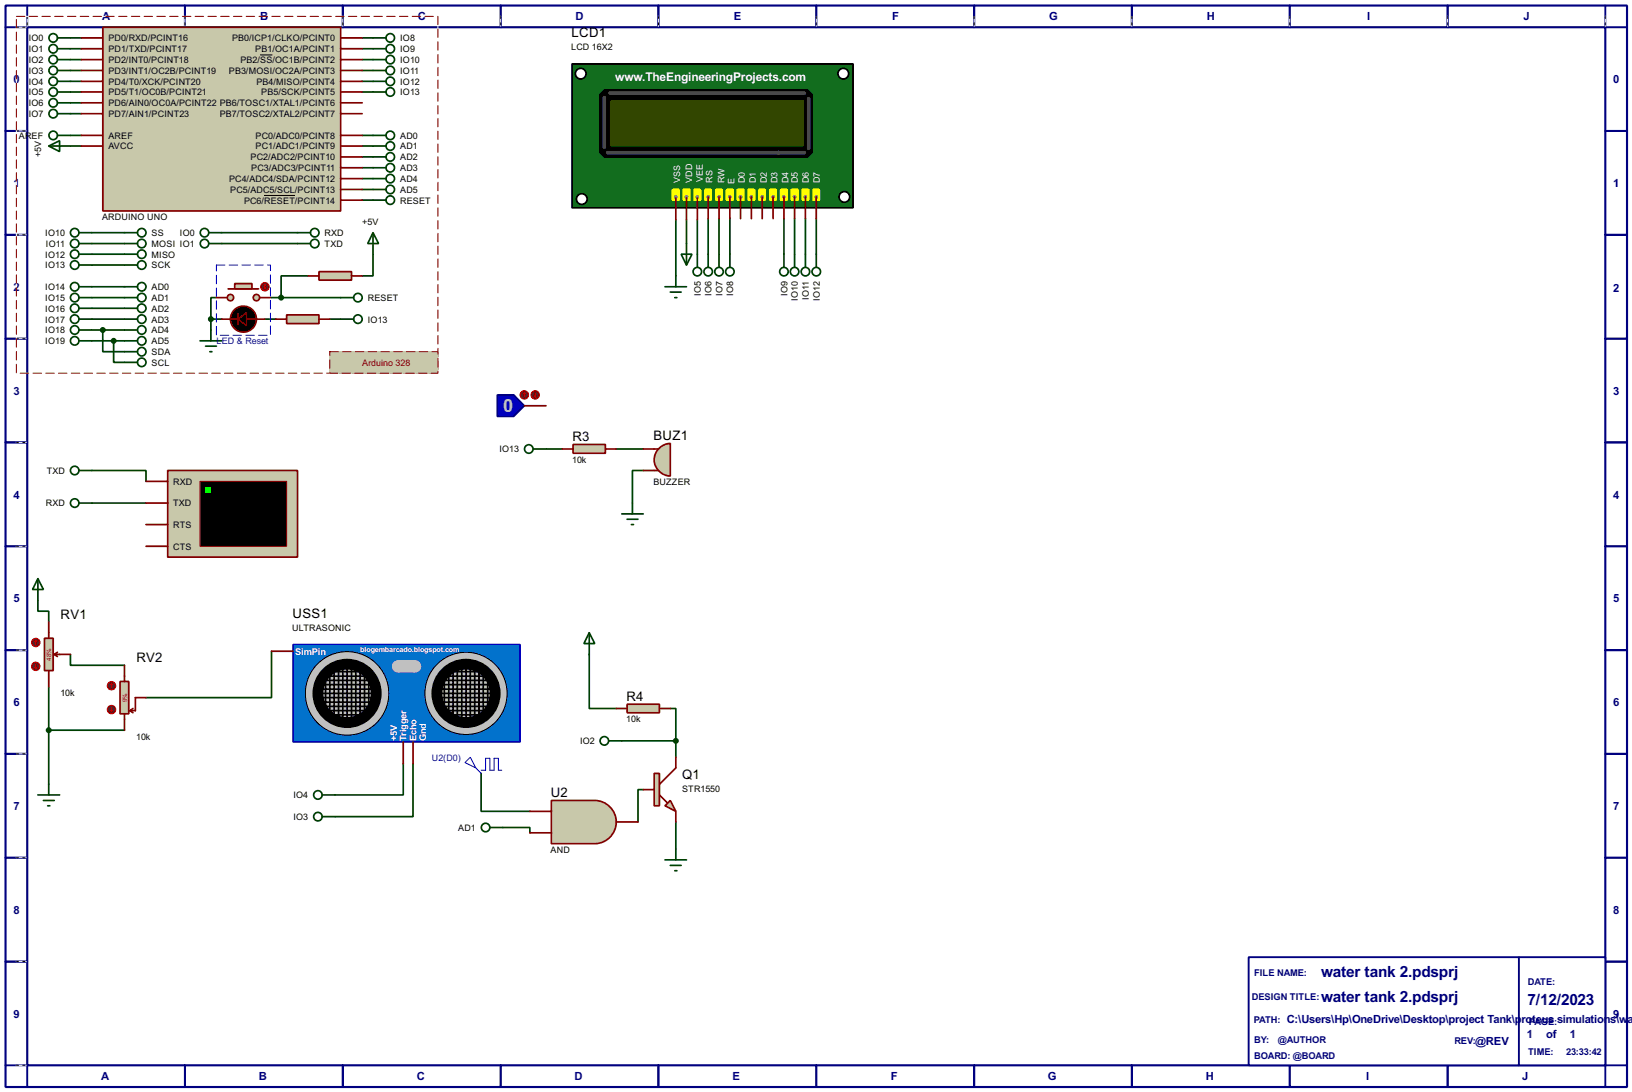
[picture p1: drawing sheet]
<svg xmlns="http://www.w3.org/2000/svg" width="383mm" height="256mm" viewBox="0 0 383 256" stroke-linecap="round" stroke-linejoin="round" font-family="sans-serif">
<path d="M1.3 1.3h381v254h-381zM6.4 6.4h370.8v243.8h-370.8z" fill="none" stroke="#000080" stroke-width=".5"/>
<g fill="none" stroke="#000080" stroke-width=".45">
<path d="M6.4 1.3v5.1h-5.1M43.5 1.3v5.1M80.6 1.3v5.1M117.7 1.3v5.1M154.7 1.3v5.1M191.8 1.3v5.1M228.9 1.3v5.1M266 1.3v5.1M303.1 1.3v5.1M340.2 1.3v5.1M377.2 1.3v5.1h5.1M1.3 30.8h5.1"/>
<path d="M377.2 30.8h5.1M1.3 55.2h5.1M377.2 55.2h5.1M1.3 79.6h5.1M377.2 79.6h5.1M1.3 103.9h5.1M377.2 103.9h5.1M1.3 128.3h5.1M377.2 128.3h5.1M1.3 152.7h5.1M377.2 152.7h5.1M1.3 177.1h5.1"/>
<path d="M377.2 177.1h5.1M1.3 201.5h5.1M377.2 201.5h5.1M1.3 225.9h5.1M377.2 225.9h5.1M1.3 250.2h5.1v5.1M43.5 250.2v5.1M80.6 250.2v5.1M117.7 250.2v5.1M154.7 250.2v5.1M191.8 250.2v5.1M228.9 250.2v5.1"/>
<path d="M266 250.2v5.1M303.1 250.2v5.1M340.2 250.2v5.1M382.3 250.2h-5.1v5.1"/>
</g>
<g fill="none" stroke="#fff" stroke-width=".23">
<path d="M3.9 6.4h2.3M6.4 3.9v2.3M43.5 3.9v2.3M80.6 3.9v2.3M117.7 3.9v2.3M154.7 3.9v2.3M191.8 3.9v2.3M228.9 3.9v2.3M266 3.9v2.3M303.1 3.9v2.3M340.2 3.9v2.3M377.2 3.9v2.3"/>
<path d="M3.9 30.8h2.3M3.9 55.2h2.3M3.9 79.6h2.3M3.9 103.9h2.3M3.9 128.3h2.3M3.9 152.7h2.3M3.9 177.1h2.3M3.9 201.5h2.3M3.9 225.9h2.3M3.9 250.2h2.3"/>
</g>
<g fill="none" stroke="#000" stroke-width=".23" stroke-dasharray=".5 1">
<path d="M3.9 6.4h2.3M6.4 3.9v2.3M43.5 3.9v2.3M80.6 3.9v2.3M117.7 3.9v2.3M154.7 3.9v2.3M191.8 3.9v2.3M228.9 3.9v2.3M266 3.9v2.3M303.1 3.9v2.3M340.2 3.9v2.3M377.2 3.9v2.3"/>
<path d="M3.9 30.8h2.3M3.9 55.2h2.3M3.9 79.6h2.3M3.9 103.9h2.3M3.9 128.3h2.3M3.9 152.7h2.3M3.9 177.1h2.3M3.9 201.5h2.3M3.9 225.9h2.3M3.9 250.2h2.3"/>
</g>
<path d="M293.4 224.8h83.8v25.4h-83.8z" fill="#fff" stroke="#000080" stroke-width=".45"/>
<path d="M356.9 224.8v25.4" fill="none" stroke="#000080" stroke-width=".45"/>
<g fill="none" stroke="#004000" stroke-width=".4">
<path d="M16.6 19.1h2.5M16.6 16.6h2.5M16.6 14h2.5M16.6 11.5h2.5M16.6 8.9h2.5M85.1 19.1h2.6M85.1 16.6h2.6M85.1 14h2.6M85.1 11.5h2.6M85.1 8.9h2.6M16.6 26.7h2.5M16.6 24.2h2.5"/>
<path d="M16.6 21.6h2.5M16.6 31.8h2.5M16.6 34.3h2.5M85.1 21.6h2.6M85.1 31.8h2.6M85.1 34.3h2.6M85.1 36.9h2.6M85.1 39.4h2.6M21.6 54.7h7.7M21.6 57.2h7.7M21.6 59.7h7.7M52.1 54.7h17.8"/>
<path d="M52.1 57.2h17.8M85.1 42h2.6M85.1 44.5h2.6M85.1 47h2.6M87.7 59.7v5.1h-2.6M158.8 51.6v13.2M161.3 51.6v5.6M163.9 51.6v8.1M166.4 51.4v8.3M169 51.4v8.3M171.5 51.4v8.3M184.2 51.4v8.3"/>
<path d="M186.7 51.4v8.3M189.3 51.4v8.3M191.8 51.4v8.3M21.6 75h7.7M21.6 62.3h7.7M21.6 67.4h7.7M21.6 69.9h7.7M21.6 72.4h7.7M21.6 77.5h7.7M24.2 77.5v5.1h5.1M49.6 75h2.5M49.6 75v2.5"/>
<path d="M50.9 69.9h-1.3v5.1M62.3 75h2.5M63.6 69.9h16.5M72.4 64.8h-6.3v5.1M77.5 75h2.6M21.6 80.1h7.7M26.7 80.1v5h2.6M21.6 110.5h12.7v2.6M21.6 118.2h12.7M128.3 105.5h3.8M144.8 105.5h6.4M151.2 110.5h-2.6v7.7"/>
<path d="M8.9 141v2.6h2.6v2.5M16.6 153.7v2.6h12.7M63.8 153v10.9h-29.5M138.5 153.7v12.7h6.3M11.5 161.3v22.9M11.5 171.5h17.8M94.8 179.4v7.3h-16M97.1 179.4v12.4h-18.3M146.1 174h12.7M157.5 166.4h1.3v7.6M158.8 174v3.9M113.1 181.7v8.9h11.4"/>
<path d="M118.2 194.4h6.3v1.2M151.2 185.5h-1.3v7.6M158.8 193.1v6.3"/>
</g>
<path d="M24.2 6.4h55.9v43.2h-55.9z" fill="#c8c8aa" stroke="#800000" stroke-width=".4"/>
<g fill="none" stroke="#800000" stroke-width=".4">
<path d="M19.1 8.9h5.1M19.1 11.5h5.1M19.1 16.6h5.1M19.1 14h5.1M19.1 19.1h5.1M80.1 8.9h5M80.1 11.5h5M80.1 16.6h5M80.1 14h5M80.1 19.1h5M19.1 24.2h5.1M19.1 21.6h5.1"/>
<path d="M19.1 26.7h5.1M19.1 34.3h5.1M19.1 31.8h5.1M80.1 24.2h5M80.1 21.6h5M80.1 26.7h5M80.1 39.4h5M80.1 36.9h5M80.1 34.3h5M80.1 31.8h5M80.1 47h5M80.1 44.5h5"/>
<path d="M80.1 42h5"/>
</g>
<path d="M61.1 12.9h2.9M62.1 45.9h7.2" fill="none" stroke="#000" stroke-width=".23"/>
<g fill="none" stroke="#004000" stroke-width=".4">
<path d="M13.5 19.1h3.1M13.5 16.6h3.1M13.5 14h3.1M13.5 11.5h3.1M13.5 8.9h3.1M87.7 19.1h3M87.7 16.6h3M87.7 14h3M87.7 11.5h3M87.7 8.9h3M11.5 34.3l2.5-1.2v2.5zM11.5 34.3h5.1"/>
<path d="M13.5 26.7h3.1M13.5 24.2h3.1M13.5 21.6h3.1M13.5 31.8h3.1M87.7 21.6h3M87.7 31.8h3M87.7 34.3h3M87.7 36.9h3M87.7 39.4h3M29.3 54.7h3M29.3 57.2h3M29.3 59.7h3"/>
<path d="M87.7 42h3M87.7 44.5h3M87.7 47h3M29.3 62.3h3"/>
<circle cx="12.5" cy="11.5" r="1"/>
<circle cx="12.5" cy="8.9" r="1"/>
<circle cx="12.5" cy="19.1" r="1"/>
<circle cx="12.5" cy="14" r="1"/>
<circle cx="12.5" cy="16.6" r="1"/>
<circle cx="91.7" cy="8.9" r="1"/>
<circle cx="91.7" cy="11.5" r="1"/>
<circle cx="91.7" cy="16.6" r="1"/>
<circle cx="91.7" cy="14" r="1"/>
<circle cx="91.7" cy="19.1" r="1"/>
<circle cx="12.5" cy="31.8" r="1"/>
<circle cx="12.5" cy="26.7" r="1"/>
<circle cx="12.5" cy="21.6" r="1"/>
<circle cx="12.5" cy="24.2" r="1"/>
<circle cx="91.7" cy="36.9" r="1"/>
<circle cx="91.7" cy="31.8" r="1"/>
<circle cx="91.7" cy="34.3" r="1"/>
<circle cx="91.7" cy="39.4" r="1"/>
<circle cx="91.7" cy="21.6" r="1"/>
<circle cx="33.3" cy="57.2" r="1"/>
<circle cx="33.3" cy="59.7" r="1"/>
<circle cx="33.3" cy="54.7" r="1"/>
<circle cx="91.7" cy="44.5" r="1"/>
<circle cx="91.7" cy="47" r="1"/>
<circle cx="91.7" cy="42" r="1"/>
<circle cx="33.3" cy="62.3" r="1"/>
</g>
<path d="M75 63.8h7.6v2h-7.6z" fill="#c8c8aa" stroke="#800000" stroke-width=".4"/>
<path d="M52.1 75h3.8M55.9 73.7v2.6M58 75h4.3M72.4 64.8h2.6M82.6 64.8h2.5" fill="none" stroke="#800000" stroke-width=".4"/>
<path d="M87.7 54.7l1.3 2.5h-2.6zM87.7 54.7v5" fill="none" stroke="#004000" stroke-width=".4"/>
<g fill="#000" stroke="#800000" stroke-width=".4">
<path d="M55.9 75l2.1-1.5v3z"/>
<circle cx="57.2" cy="75" r="3.1"/>
</g>
<path d="M67.4 74h7.6v2h-7.6z" fill="#c8c8aa" stroke="#800000" stroke-width=".4"/>
<path d="M64.8 75h2.6M75 75h2.5" fill="none" stroke="#800000" stroke-width=".4"/>
<g fill="none" stroke="#004000" stroke-width=".4">
<path d="M69.9 54.7h3.1M69.9 57.2h3.1M49.6 77.5v2.6M47 80.1h5.1M48.3 81.3h2.6M49.3 82.6h.5"/>
<circle cx="73.9" cy="57.2" r="1"/>
<circle cx="73.9" cy="54.7" r="1"/>
</g>
<path d="M50.9 62.3h12.7v16.5h-12.7z" fill="none" stroke="#fff" stroke-width=".23"/>
<path d="M50.9 62.3h12.7v16.5h-12.7z" fill="none" stroke="#0000c0" stroke-width=".23" stroke-dasharray="2 1"/>
<g fill="#c8c8aa" stroke="#800000" stroke-width=".4">
<circle cx="60.2" cy="69.9" r=".75"/>
<circle cx="54.1" cy="69.9" r=".75"/>
</g>
<path d="M53.6 67.9h7.2" fill="none" stroke="#800000" stroke-width=".4"/>
<path d="M55.2 66.6h4v1.3h-4z" fill="#c8c8aa" stroke="#800000" stroke-width=".4"/>
<path d="M50.9 69.9h2.5M61 69.9h2.6" fill="none" stroke="#800000" stroke-width=".4"/>
<circle cx="62.2" cy="67.4" r="1" fill="#400000" stroke="#f00" stroke-width=".23"/>
<path d="M62 67.6l.3 .3M62.3 66.9v1M62.3 66.9l-.3 .2M62.3 66.9l.2 .2M62.5 67.6l-.2 .3" fill="none" stroke="#f00" stroke-width=".23"/>
<g fill="none" stroke="#004000" stroke-width=".4">
<path d="M18.6 54.7h3M18.6 57.2h3M18.6 59.7h3M49.1 54.7h3M49.1 57.2h3M18.6 62.3h3M18.6 75h3M18.6 67.4h3M18.6 69.9h3M18.6 72.4h3M18.6 77.5h3M29.3 75h3"/>
<path d="M29.3 67.4h3M29.3 69.9h3M29.3 72.4h3M29.3 77.5h3M80.1 75h3M80.1 69.9h3M18.6 80.1h3M29.3 80.1h3"/>
<circle cx="17.5" cy="57.2" r="1"/>
<circle cx="17.5" cy="54.7" r="1"/>
<circle cx="17.5" cy="59.7" r="1"/>
<circle cx="48" cy="57.2" r="1"/>
<circle cx="48" cy="54.7" r="1"/>
<circle cx="17.5" cy="72.4" r="1"/>
<circle cx="17.5" cy="67.4" r="1"/>
<circle cx="17.5" cy="75" r="1"/>
<circle cx="17.5" cy="69.9" r="1"/>
<circle cx="17.5" cy="62.3" r="1"/>
<circle cx="17.5" cy="77.5" r="1"/>
<circle cx="33.3" cy="72.4" r="1"/>
<circle cx="33.3" cy="69.9" r="1"/>
<circle cx="33.3" cy="67.4" r="1"/>
<circle cx="33.3" cy="75" r="1"/>
<circle cx="33.3" cy="77.5" r="1"/>
<circle cx="84.1" cy="69.9" r="1"/>
<circle cx="84.1" cy="75" r="1"/>
<circle cx="17.5" cy="80.1" r="1"/>
<circle cx="33.3" cy="80.1" r="1"/>
</g>
<g fill="#004000" stroke="#004000" stroke-width=".4">
<circle cx="66" cy="69.9" r=".5"/>
<circle cx="49.5" cy="75" r=".5"/>
</g>
<path d="M3.9 3.9h99v83.8h-99z" fill="none" stroke="#fff" stroke-width=".23"/>
<path d="M3.9 3.9h99v83.8h-99z" fill="none" stroke="#800000" stroke-width=".23" stroke-dasharray="2 1"/>
<g fill="#c8c8aa">
<path d="M77.5 82.6h25.4v5.1h-25.4z" fill-rule="evenodd"/>
<path d="M77.5 82.6h25.4v5.1h-25.4z" fill-rule="evenodd"/>
</g>
<path d="M77.5 82.6h25.4v5.1h-25.4z" fill="none" stroke="#c8c8aa" stroke-width=".23"/>
<path d="M77.5 82.6h25.4v5.1h-25.4z" fill="none" stroke="#800000" stroke-width=".23" stroke-dasharray="2 1"/>
<g fill="none" stroke="#004000" stroke-width=".4">
<path d="M29.3 82.6h3M29.3 85.1h3"/>
<circle cx="33.3" cy="85.1" r="1"/>
<circle cx="33.3" cy="82.6" r="1"/>
</g>
<g fill="#004000" stroke="#004000" stroke-width=".4">
<circle cx="24.1" cy="77.5" r=".5"/>
<circle cx="26.7" cy="80.1" r=".5"/>
</g>
<path d="M68.9 151.4h53.3v22.9h-53.3z" fill="#0272cc" stroke="#0000c0" stroke-width=".4"/>
<g fill="#c0c0c0" stroke="#000" stroke-width=".23">
<circle cx="109.5" cy="162.9" r="9.7"/>
<circle cx="81.5" cy="162.9" r="9.8"/>
</g>
<g fill="#c0c0c0" stroke="#000" stroke-width="2.6">
<circle cx="109.5" cy="162.9" r="6.9"/>
<circle cx="81.5" cy="162.9" r="6.9"/>
</g>
<g fill="none" stroke="#000" stroke-width=".4">
<path d="M75.5 159.8h11.7M75.5 158.8h10.9M76.5 159.6v6.6M76.8 157.8h8.6M77.5 158v9.4M78.5 157.8v10.4M79.6 157v11.7M80.6 157v12M81.6 157v12.5M82.6 157v12.5M83.6 156.5v12.7M84.6 157.5v11.7"/>
<path d="M85.7 158.8v9.7M86.7 159.8v6.6M103.7 159.8h11.4M103.7 158.8h10.4M104.4 159.6v5.8M105.2 157.8h8.1M105.5 158v9.4M106.5 157.5v10.7M107.5 156.8v11.9M108.5 156.8v12.2M109.5 156.8v12.2M110.5 156.8v12.2"/>
<path d="M111.6 157v11.7M112.6 157.5v10.7M113.6 158.8v8.6M114.6 159.3v7.1M74.5 163.9h12.9M75 161.9h12.7M75 160.8h12.4M75 164.9h12.2M75.2 162.9h12.2M75.5 165.9h11.4M75.7 166.9h11M75.7 167.9h10.5"/>
<path d="M102.9 160.8h12.2M103.4 162.9h12.7M103.4 161.9h12.5M103.4 163.9h12.5M103.7 164.9h11.7M104.2 165.9h11.4M104.7 166.9h9.7M105.5 167.9h7.6"/>
</g>
<g fill="#c0c0c0" stroke="#c0c0c0" stroke-width=".4">
<circle cx="93.5" cy="156.5" r="1.25"/>
<circle cx="97.5" cy="156.5" r="1.25"/>
</g>
<path d="M93.5 155.2h4.1v2.6h-4.1z" fill="#c0c0c0" stroke="#c0c0c0" stroke-width=".4"/>
<path d="M63.8 153h5.1M94.8 174.3v5.1M97.1 174.3v5.1" fill="none" stroke="#800000" stroke-width=".4"/>
<path d="M10.5 149.9h2v7.6h-2z" fill="#c8c8aa" stroke="#800000" stroke-width=".4"/>
<path d="M11.5 146.1v3.8M11.5 157.5v3.8M12.8 153.7l.7 .5M12.8 153.7h3.8M13.5 153.2l-.7 .5" fill="none" stroke="#800000" stroke-width=".4"/>
<circle cx="8.4" cy="150.9" r="1" fill="#400000" stroke="#f00" stroke-width=".23"/>
<path d="M8.4 150.4l-.2 .3M8.4 150.4l.3 .3M8.4 150.4v1" fill="none" stroke="#f00" stroke-width=".23"/>
<circle cx="8.4" cy="156.5" r="1" fill="#400000" stroke="#f00" stroke-width=".23"/>
<path d="M8.2 156.8l.2 .2M8.4 156v1M8.7 156.8l-.3 .2" fill="none" stroke="#f00" stroke-width=".23"/>
<g fill="none" stroke="#004000" stroke-width=".4">
<path d="M8.9 135.9l1.3 2.6h-2.5zM8.9 135.9v5.1M8.9 186.7h5.1M10.2 188h2.6M11.2 189.3h.5M11.5 184.2v2.5M75.7 186.7h3.1M75.7 191.8h3.1"/>
<circle cx="74.7" cy="191.8" r="1"/>
<circle cx="74.7" cy="186.7" r="1"/>
</g>
<path d="M39.4 110.5h30.5v20.4h-30.5z" fill="#c8c8aa" stroke="#800000" stroke-width=".4"/>
<path d="M47 113.1h20.4v15.2h-20.4z" fill="#000" stroke="#800000" stroke-width=".25"/>
<path d="M48.3 114.4h1.3v1.2h-1.3z" fill="#0f0"/>
<path d="M34.3 113.1h5.1M34.3 118.2h5.1M34.3 123.2h5.1M34.3 128.3h5.1" fill="none" stroke="#800000" stroke-width=".4"/>
<g fill="none" stroke="#004000" stroke-width=".4">
<path d="M18.6 110.5h3M18.6 118.2h3"/>
<circle cx="17.5" cy="118.2" r="1"/>
<circle cx="17.5" cy="110.5" r="1"/>
</g>
<path d="M134.4 15h66.1v33.8h-66.1z" fill="#126d1e" stroke="#000" stroke-width=".4"/>
<path d="M158 44.5h1.6v2.5h-1.6z" fill-rule="evenodd" fill="#ff0" stroke="#ff0" stroke-width=".4"/>
<circle cx="158.8" cy="46.3" r=".25" fill="#494949" stroke="#808080" stroke-width=".4"/>
<path d="M160.6 44.5h1.5v2.5h-1.5z" fill-rule="evenodd" fill="#ff0" stroke="#ff0" stroke-width=".4"/>
<circle cx="161.3" cy="46.3" r=".25" fill="#494949" stroke="#808080" stroke-width=".4"/>
<path d="M163.1 44.5h1.5v2.5h-1.5z" fill-rule="evenodd" fill="#ff0" stroke="#ff0" stroke-width=".4"/>
<circle cx="163.9" cy="46.3" r=".25" fill="#494949" stroke="#808080" stroke-width=".4"/>
<path d="M165.7 44.5h1.5v2.5h-1.5z" fill-rule="evenodd" fill="#ff0" stroke="#ff0" stroke-width=".4"/>
<circle cx="166.4" cy="46.3" r=".25" fill="#494949" stroke="#808080" stroke-width=".4"/>
<path d="M168.2 44.5h1.5v2.5h-1.5z" fill-rule="evenodd" fill="#ff0" stroke="#ff0" stroke-width=".4"/>
<circle cx="169" cy="46.3" r=".25" fill="#494949" stroke="#808080" stroke-width=".4"/>
<path d="M170.7 44.5h1.6v2.5h-1.6z" fill-rule="evenodd" fill="#ff0" stroke="#ff0" stroke-width=".4"/>
<circle cx="171.5" cy="46.3" r=".25" fill="#494949" stroke="#808080" stroke-width=".4"/>
<path d="M173.3 44.5h1.5v2.5h-1.5z" fill-rule="evenodd" fill="#ff0" stroke="#ff0" stroke-width=".4"/>
<circle cx="174" cy="46.3" r=".25" fill="#494949" stroke="#808080" stroke-width=".4"/>
<path d="M175.8 44.5h1.5v2.5h-1.5z" fill-rule="evenodd" fill="#ff0" stroke="#ff0" stroke-width=".4"/>
<circle cx="176.6" cy="46.3" r=".25" fill="#494949" stroke="#808080" stroke-width=".4"/>
<path d="M178.4 44.5h1.5v2.5h-1.5z" fill-rule="evenodd" fill="#ff0" stroke="#ff0" stroke-width=".4"/>
<circle cx="179.1" cy="46.3" r=".25" fill="#494949" stroke="#808080" stroke-width=".4"/>
<path d="M180.9 44.5h1.5v2.5h-1.5z" fill-rule="evenodd" fill="#ff0" stroke="#ff0" stroke-width=".4"/>
<circle cx="181.7" cy="46.3" r=".25" fill="#494949" stroke="#808080" stroke-width=".4"/>
<path d="M183.4 44.5h1.6v2.5h-1.6z" fill-rule="evenodd" fill="#ff0" stroke="#ff0" stroke-width=".4"/>
<circle cx="184.2" cy="46.3" r=".25" fill="#494949" stroke="#808080" stroke-width=".4"/>
<path d="M186 44.5h1.5v2.5h-1.5z" fill-rule="evenodd" fill="#ff0" stroke="#ff0" stroke-width=".4"/>
<circle cx="186.7" cy="46.3" r=".25" fill="#494949" stroke="#808080" stroke-width=".4"/>
<path d="M188.5 44.5h1.5v2.5h-1.5z" fill-rule="evenodd" fill="#ff0" stroke="#ff0" stroke-width=".4"/>
<circle cx="189.3" cy="46.3" r=".25" fill="#494949" stroke="#808080" stroke-width=".4"/>
<path d="M191.1 44.5h1.5v2.5h-1.5z" fill-rule="evenodd" fill="#ff0" stroke="#ff0" stroke-width=".4"/>
<circle cx="191.8" cy="46.3" r=".25" fill="#494949" stroke="#808080" stroke-width=".4"/>
<g fill="#fff" stroke="#000" stroke-width=".4">
<circle cx="136.4" cy="17.3" r="1.25"/>
<circle cx="198.1" cy="17.3" r="1.25"/>
<circle cx="198.4" cy="46.3" r="1.25"/>
<circle cx="136.7" cy="46.8" r="1.25"/>
</g>
<g fill="#000" stroke="#000" stroke-width=".4">
<circle cx="168.9" cy="30.5" r="3.8"/>
<circle cx="185.4" cy="30.5" r="3.8"/>
</g>
<g fill="none" stroke="#000" stroke-width=".4">
<path d="M142.3 31.8h24.1M146.1 30.5h19.1M148.6 29.3h16.6M148.6 33.1h17.8M166.4 21.6v6.4M167.7 33.1l-2.5 2.5M169 34.3v2.6M170.2 34.3v2.6M171.5 33.1v3.8M172.8 33.1h10.1M174 31.8h8.9M175.3 30.5h6.4"/>
<path d="M177.9 29.3h5M182.9 21.6v6.4M185.5 34.3v2.6M186.7 34.3v2.6M188 33.1v3.8"/>
</g>
<g fill="#494949" stroke="#808080" stroke-width=".4">
<circle cx="172.8" cy="33.1" r=".25"/>
<circle cx="174" cy="31.8" r=".25"/>
<circle cx="176.6" cy="30.5" r=".25"/>
<circle cx="177.9" cy="29.3" r=".25"/>
<circle cx="182.9" cy="21.6" r=".25"/>
<circle cx="148.6" cy="29.3" r=".25"/>
<circle cx="146.1" cy="30.5" r=".25"/>
<circle cx="142.3" cy="31.8" r=".25"/>
<circle cx="148.6" cy="33.1" r=".25"/>
<circle cx="165.2" cy="35.6" r=".25"/>
</g>
<path d="M142 22.2h47.8v13.7h-47.8z" fill="#656330" stroke="#000" stroke-width="2.6"/>
<path d="M143.3 21.9h45.7M190 23.2v11.7" fill="none" stroke="#494949" stroke-width=".9"/>
<path d="M143.3 23.4h45.7v11.2h-45.7z" fill="#324600" stroke="#000" stroke-width=".25"/>
<circle cx="182.9" cy="35.9" r=".25" fill="#494949" stroke="#808080" stroke-width=".4"/>
<path d="M142 22.9v11.7M142.8 35.9h46.2" fill="none" stroke="#494949" stroke-width=".9"/>
<g fill="none" stroke="#800000" stroke-width=".4">
<path d="M158.8 46.5v5.1M161.3 46.5v5.1M163.9 46.5v5.1M166.4 46.3v5.1M169 46.3v5.1M171.5 46.3v5.1M174 46.3v5.1M176.6 46.3v5.1M179.1 46.3v5.1M181.7 46.3v5.1M184.2 46.3v5.1M186.7 46.3v5.1"/>
<path d="M189.3 46.3v5.1M191.8 46.3v5.1"/>
</g>
<g fill="none" stroke="#004000" stroke-width=".4">
<path d="M160.1 59.7h2.5l-1.3 2.6zM161.3 57.2v5.1M163.9 59.7v3.1M166.4 59.7v3.1M169 59.7v3.1M171.5 59.7v3.1M184.2 59.7v3.1M186.7 59.7v3.1M189.3 59.7v3.1M191.8 59.7v3.1M156.3 67.4h5M157.5 68.6h2.6"/>
<path d="M158.6 69.9h.5M158.8 64.8v2.6"/>
<circle cx="163.8" cy="63.8" r="1"/>
<circle cx="166.4" cy="63.8" r="1"/>
<circle cx="168.9" cy="63.8" r="1"/>
<circle cx="171.5" cy="63.8" r="1"/>
<circle cx="184.2" cy="63.8" r="1"/>
<circle cx="186.7" cy="63.8" r="1"/>
<circle cx="189.2" cy="63.8" r="1"/>
<circle cx="191.8" cy="63.8" r="1"/>
</g>
<path d="M154.9 105.3a3.8 3.8 0 0 1 2.6-1.1v7.6a3.8 3.8 0 0 1-3.5-2.4 3.8 3.8 0 0 1 .9-4.1z" fill-rule="evenodd" fill="#c8c8aa" stroke="#800000" stroke-width=".4"/>
<path d="M151.2 110.5h3.5M151.2 105.5h3.5" fill="none" stroke="#800000" stroke-width=".4"/>
<path d="M134.7 104.4h7.6v2.1h-7.6z" fill="#c8c8aa" stroke="#800000" stroke-width=".4"/>
<path d="M132.1 105.5h2.6M142.3 105.5h2.5" fill="none" stroke="#800000" stroke-width=".4"/>
<g fill="none" stroke="#004000" stroke-width=".4">
<path d="M125.3 105.5h3M148.6 118.2v2.5M146.1 120.7h5.1M147.4 122h2.5M148.4 123.2h.5"/>
<circle cx="124.2" cy="105.5" r="1"/>
</g>
<path d="M116.9 92.8h3.8l2.5 2.5-2.5 2.5h-3.8z" fill-rule="evenodd" fill="#0000c0" stroke="#000080" stroke-width=".4"/>
<path d="M123.2 95.3h5.1" fill="none" stroke="#800000" stroke-width=".4"/>
<circle cx="123.2" cy="92.8" r="1" fill="#400000" stroke="#f00" stroke-width=".23"/>
<path d="M123.2 92.3l-.2 .2M123.2 92.3l.3 .2M123.2 92.3v1" fill="none" stroke="#f00" stroke-width=".23"/>
<circle cx="125.7" cy="92.8" r="1" fill="#400000" stroke="#f00" stroke-width=".23"/>
<path d="M125.5 93l.3 .3M125.8 92.3v1M126 93l-.2 .3" fill="none" stroke="#f00" stroke-width=".23"/>
<path d="M156.3 189.3l1.2-1.3 1.3 2.6z" fill="#c8c8aa" stroke="#800000" stroke-width=".4"/>
<path d="M153.7 181.7h1.3v7.6h-1.3z" fill="#c8c8aa" stroke="#800000" stroke-width=".4"/>
<path d="M158.8 177.9v2.5l-3.8 3.8M151.2 185.5h2.5M155 186.7l1.8 1.8M158.8 190.6v2.5" fill="none" stroke="#800000" stroke-width=".4"/>
<path d="M109.3 179.1l1.2-1.2 1.3 2.5zM111.8 180.4l1.3 1.3M113.1 180.9h1v-2.8h1v2.8h1v-2.8h1v2.8h.8" fill="none" stroke="#0000c0" stroke-width=".23"/>
<g fill="none" stroke="#004000" stroke-width=".4">
<path d="M138.5 148.6l1.3 2.6h-2.6zM138.5 148.6v5.1M143.1 174h3M158.8 199.4v2.6M156.3 202h5M157.5 203.3h2.6M158.6 204.5h.5"/>
<circle cx="142" cy="174" r="1"/>
</g>
<path d="M147.4 165.4h7.6v2h-7.6z" fill="#c8c8aa" stroke="#800000" stroke-width=".4"/>
<path d="M144.8 166.4h2.6M155 166.4h2.5" fill="none" stroke="#800000" stroke-width=".4"/>
<circle cx="158.8" cy="174" r=".5" fill="#004000" stroke="#004000" stroke-width=".4"/>
<path d="M129.6 188h10.2a5.1 5.1 0 0 1 5 5.1 5.1 5.1 0 0 1-5 5.1h-10.2z" fill-rule="evenodd" fill="#c8c8aa" stroke="#800000" stroke-width=".4"/>
<path d="M124.5 190.6h5.1M124.5 195.6h5.1M144.8 193.1h5.1" fill="none" stroke="#800000" stroke-width=".4"/>
<g fill="none" stroke="#004000" stroke-width=".4">
<path d="M115.1 194.4h3.1"/>
<circle cx="114.1" cy="194.4" r="1"/>
</g>
<path d="M28.2 160.1h2.1v7.6h-2.1z" fill="#c8c8aa" stroke="#800000" stroke-width=".4"/>
<path d="M29.3 156.3v3.8M29.3 167.7v3.8M30.5 166.9l.8 .5M31.3 166.4l-.8 .5M34.3 163.9h-2.5v3h-1.3" fill="none" stroke="#800000" stroke-width=".4"/>
<circle cx="26.2" cy="161.1" r="1" fill="#400000" stroke="#f00" stroke-width=".23"/>
<path d="M26.2 160.6l-.2 .2M26.2 160.6l.3 .2M26.2 160.6v1" fill="none" stroke="#f00" stroke-width=".23"/>
<circle cx="26.2" cy="166.7" r="1" fill="#400000" stroke="#f00" stroke-width=".23"/>
<path d="M26 166.9l.2 .3M26.2 166.2v1M26.5 166.9l-.3 .3" fill="none" stroke="#f00" stroke-width=".23"/>
<circle cx="11.4" cy="171.5" r=".5" fill="#004000" stroke="#004000" stroke-width=".4"/>
<text font-size="4.8" fill="#c0c0c0" x="118.3" y="96.9">0</text>
<g font-size="4.1" fill="#000080">
<text x="310.4" y="229.5">water tank 2.pdsprj</text>
<text x="310.4" y="235.4">water tank 2.pdsprj</text>
<text x="359" y="236.1">7/12/2023</text>
</g>
<g font-size="3.5">
<text x="134.3" y="8.8">LCD1</text>
<text x="134.5" y="103.6">R3</text>
<text x="153.6" y="103.4">BUZ1</text>
<text x="14.3" y="145.3">RV1</text>
<text x="68.7" y="145.2">USS1</text>
<text x="32.1" y="155.5">RV2</text>
<text x="147.2" y="164.6">R4</text>
<text x="160.3" y="183.1">Q1</text>
<text x="129.4" y="187.2">U2</text>
</g>
<text font-size="3.2" fill="#fff" x="144.6" y="19.1">www.TheEngineeringProjects.com</text>
<g font-size="3" fill="#000080">
<text x="24" y="4.6">A</text>
<text x="61.1" y="4.6">B</text>
<text x="98.2" y="4.6">C</text>
<text x="135.2" y="4.6">D</text>
<text x="172.4" y="4.6">E</text>
<text x="209.6" y="4.6">F</text>
<text x="246.5" y="4.6">G</text>
<text x="283.6" y="4.6">H</text>
<text x="321.2" y="4.6">I</text>
<text x="358" y="4.6">J</text>
<text x="3.2" y="19.5">0</text>
<text x="379.1" y="19.5">0</text>
<text x="3.2" y="44">1</text>
<text x="379.1" y="44">1</text>
<text x="3.2" y="68.4">2</text>
<text x="379.1" y="68.6">2</text>
<text x="3.2" y="92.7">3</text>
<text x="379.1" y="92.7">3</text>
<text x="3.2" y="117.1">4</text>
<text x="379.1" y="117.1">4</text>
<text x="3.2" y="141.5">5</text>
<text x="379.1" y="141.5">5</text>
<text x="3.2" y="165.9">6</text>
<text x="379.1" y="165.9">6</text>
<text x="3.2" y="190.3">7</text>
<text x="379.1" y="190.3">7</text>
<text x="3.2" y="214.7">8</text>
<text x="379.1" y="214.7">8</text>
<text x="3.2" y="239.1">9</text>
<text x="379.1" y="239.1">9</text>
<text x="302.3" y="240.4">C:\Users\Hp\OneDrive\Desktop\project Tank\p</text>
<text x="346.7" y="245.5">@REV</text>
<text x="357.5" y="240.4">roteus simulations\w</text>
<text x="358.8" y="243.9">1</text>
<text x="363.3" y="243.9">of</text>
<text x="368.9" y="243.9">1</text>
<text x="382.4" y="240.4">a</text>
<text x="23.8" y="253.8">A</text>
<text x="60.8" y="253.8">B</text>
<text x="97.9" y="253.8">C</text>
<text x="135" y="253.8">D</text>
<text x="172.1" y="253.8">E</text>
<text x="209.3" y="253.8">F</text>
<text x="246.2" y="253.8">G</text>
<text x="283.3" y="253.8">H</text>
<text x="321" y="253.8">I</text>
<text x="357.7" y="253.8">J</text>
</g>
<g font-size="2.5" fill="#fff">
<text x="69.4" y="153.8">SimPin</text>
<text x="93.3" y="174.2" transform="rotate(-90 93.3 174.2)">+5V</text>
<text x="95.6" y="174" transform="rotate(-90 95.6 174)">Trigger</text>
<text x="97.9" y="174.1" transform="rotate(-90 97.9 174.1)">Echo</text>
<text x="100.2" y="174.1" transform="rotate(-90 100.2 174.1)">Gnd</text>
</g>
<g font-size="2.5" fill="#000080">
<text x="294.7" y="229.3">FILE NAME:</text>
<text x="359" y="231.3">DATE:</text>
<text x="294.1" y="234.9">DESIGN TITLE:</text>
<text x="294.6" y="240.2">PATH:</text>
<text x="294.7" y="245">BY:</text>
<text x="300.3" y="245">@AUTHOR</text>
<text x="341.7" y="245.3">REV:</text>
<text x="359.2" y="240.7">PAGE:</text>
<text x="294.7" y="248.7">BOARD: @BOARD</text>
<text x="359" y="247.8">TIME:</text>
<text x="368" y="247.8">23:33:42</text>
</g>
<g font-size="2.4">
<text x="6.7" y="9.7">IO0</text>
<text x="25.5" y="9.7">PD0/RXD/PCINT16</text>
<text x="54.5" y="9.7">PB0/ICP1/CLKO/PCINT0</text>
<text x="94" y="9.7">IO8</text>
<text x="134.2" y="11.7">LCD 16X2</text>
<text x="6.7" y="17.3">IO3</text>
<text x="6.7" y="14.8">IO2</text>
<text x="6.7" y="12.3">IO1</text>
<text x="25.5" y="17.3">PD3/INT1/OC2B/PCINT19</text>
<text x="25.5" y="14.8">PD2/INT0/PCINT18</text>
<text x="25.5" y="12.3">PD1/TXD/PCINT17</text>
<text x="53.8" y="17.3">PB3/MOSI/OC2A/PCINT3</text>
<text x="56.5" y="14.8">PB2/SS/OC1B/PCINT2</text>
<text x="60" y="12.3">PB1/OC1A/PCINT1</text>
<text x="94" y="12.3">IO9</text>
<text x="94" y="14.8">IO10</text>
<text x="94" y="17.3">IO11</text>
<text x="6.7" y="22.4">IO5</text>
<text x="6.7" y="19.9">IO4</text>
<text x="25.5" y="22.4">PD5/T1/OC0B/PCINT21</text>
<text x="25.5" y="19.9">PD4/T0/XCK/PCINT20</text>
<text x="60.2" y="19.9">PB4/MISO/PCINT4</text>
<text x="61.4" y="22.4">PB5/SCK/PCINT5</text>
<text x="94" y="19.9">IO12</text>
<text x="94" y="22.4">IO13</text>
<text x="6.7" y="27.5">IO7</text>
<text x="6.7" y="25">IO6</text>
<text x="25.5" y="25">PD6/AIN0/OC0A/PCINT22 PB6/TOSC1/XTAL1/PCINT6</text>
<text x="25.5" y="27.5">PD7/AIN1/PCINT23</text>
<text x="51.6" y="27.5">PB7/TOSC2/XTAL2/PCINT7</text>
<text x="4.4" y="32.6">AREF</text>
<text x="25.5" y="35.1">AVCC</text>
<text x="25.5" y="32.6">AREF</text>
<text x="60" y="35.1">PC1/ADC1/PCINT9</text>
<text x="60" y="32.6">PC0/ADC0/PCINT8</text>
<text x="94" y="32.6">AD0</text>
<text x="94" y="35.1">AD1</text>
<text x="9.7" y="36.8" transform="rotate(-90 9.7 36.8)">+5V</text>
<text x="58.9" y="37.7">PC2/ADC2/PCINT10</text>
<text x="59" y="40.2">PC3/ADC3/PCINT11</text>
<text x="94" y="37.7">AD2</text>
<text x="94" y="40.2">AD3</text>
<text x="53.8" y="42.7">PC4/ADC4/SDA/PCINT12</text>
<text x="54.1" y="45.3">PC5/ADC5/SCL/PCINT13</text>
<text x="57.3" y="47.8">PC6/RESET/PCINT14</text>
<text x="94" y="42.7">AD4</text>
<text x="94" y="45.3">AD5</text>
<text x="94" y="47.8">RESET</text>
<text x="24" y="51.8">ARDUINO UNO</text>
<text x="85.1" y="52.9">+5V</text>
<text x="10.6" y="55.4">IO10</text>
<text x="10.8" y="58">IO11</text>
<text x="35.6" y="55.4">SS</text>
<text x="35.6" y="58">MOSI IO1</text>
<text x="42.3" y="55.4">IO0</text>
<text x="76.3" y="55.4">RXD</text>
<text x="76.3" y="58">TXD</text>
<text x="10.6" y="60.5">IO12</text>
<text x="10.6" y="63.1">IO13</text>
<text x="35.6" y="60.5">MISO</text>
<text x="35.6" y="63.1">SCK</text>
<text x="10.6" y="68.1">IO14</text>
<text x="10.6" y="70.7">IO15</text>
<text x="35.6" y="68.1">AD0</text>
<text x="35.6" y="70.7">AD1</text>
<text x="86.4" y="70.7">RESET</text>
<text x="164.7" y="69.5" transform="rotate(-90 164.7 69.5)">IO5</text>
<text x="167.2" y="69.5" transform="rotate(-90 167.2 69.5)">IO6</text>
<text x="169.8" y="69.5" transform="rotate(-90 169.8 69.5)">IO7</text>
<text x="172.3" y="69.5" transform="rotate(-90 172.3 69.5)">IO8</text>
<text x="185" y="69.5" transform="rotate(-90 185 69.5)">IO9</text>
<text x="187.5" y="70.7" transform="rotate(-90 187.5 70.7)">IO10</text>
<text x="190.1" y="70.5" transform="rotate(-90 190.1 70.5)">IO11</text>
<text x="192.6" y="70.7" transform="rotate(-90 192.6 70.7)">IO12</text>
<text x="10.6" y="73.2">IO16</text>
<text x="10.6" y="75.8">IO17</text>
<text x="35.6" y="73.2">AD2</text>
<text x="35.6" y="75.8">AD3</text>
<text x="86.4" y="75.8">IO13</text>
<text x="10.6" y="78.3">IO18</text>
<text x="10.6" y="80.8">IO19</text>
<text x="35.6" y="78.3">AD4</text>
<text x="35.6" y="80.8">AD5</text>
<text x="35.6" y="83.4">SDA</text>
<text x="35.6" y="85.9">SCL</text>
<text x="117.3" y="106.3">IO13</text>
<text x="11" y="111.3">TXD</text>
<text x="40.7" y="113.9">RXD</text>
<text x="134.5" y="108.7">10k</text>
<text x="10.8" y="119">RXD</text>
<text x="40.7" y="119">TXD</text>
<text x="153.5" y="114">BUZZER</text>
<text x="40.7" y="124">RTS</text>
<text x="40.7" y="129.1">CTS</text>
<text x="68.7" y="148.2">ULTRASONIC</text>
<text x="14.2" y="163.5">10k</text>
<text x="32" y="173.7">10k</text>
<text x="147.2" y="169.6">10k</text>
<text x="136.3" y="174.8">IO2</text>
<text x="68.9" y="187.5">IO4</text>
<text x="160.3" y="186">STR1550</text>
<text x="68.9" y="192.6">IO3</text>
<text x="107.7" y="195.2">AD1</text>
<text x="129.4" y="200.4">AND</text>
</g>
<g font-size="2.4" fill="#fff">
<text x="159.8" y="43.1" transform="rotate(-90 159.8 43.1)">VSS</text>
<text x="162.7" y="42.9" transform="rotate(-90 162.7 42.9)">VDD</text>
<text x="165.2" y="42.8" transform="rotate(-90 165.2 42.8)">VEE</text>
<text x="167.5" y="42.9" transform="rotate(-90 167.5 42.9)">RS</text>
<text x="170.3" y="43" transform="rotate(-90 170.3 43)">RW</text>
<text x="172.6" y="43.1" transform="rotate(-90 172.6 43.1)">E</text>
<text x="175.1" y="43" transform="rotate(-90 175.1 43)">D0</text>
<text x="177.6" y="43" transform="rotate(-90 177.6 43)">D1</text>
<text x="180.2" y="43" transform="rotate(-90 180.2 43)">D2</text>
<text x="182.7" y="43" transform="rotate(-90 182.7 43)">D3</text>
<text x="185.3" y="43" transform="rotate(-90 185.3 43)">D4</text>
<text x="187.5" y="43" transform="rotate(-90 187.5 43)">D5</text>
<text x="190.1" y="43" transform="rotate(-90 190.1 43)">D6</text>
<text x="192.6" y="43" transform="rotate(-90 192.6 43)">D7</text>
</g>
<g font-size="2.4" fill="#0000c0">
<text x="50.9" y="80.8">LED &amp; Reset</text>
<text x="101.5" y="178.7">U2(D0)</text>
</g>
<text font-size="2.4" fill="#800000" x="85.1" y="85.9">Arduino 328</text>
<text font-size="1.9" fill="#fff" x="84.7" y="153.2">blogembarcado.blogspot.com</text>
<g font-size="1.7" fill="#c00000">
<text x="12" y="155.2" transform="rotate(-90 12 155.2)">48%</text>
<text x="29.9" y="164.9" transform="rotate(-90 29.9 164.9)">9%</text>
</g>
</svg>
